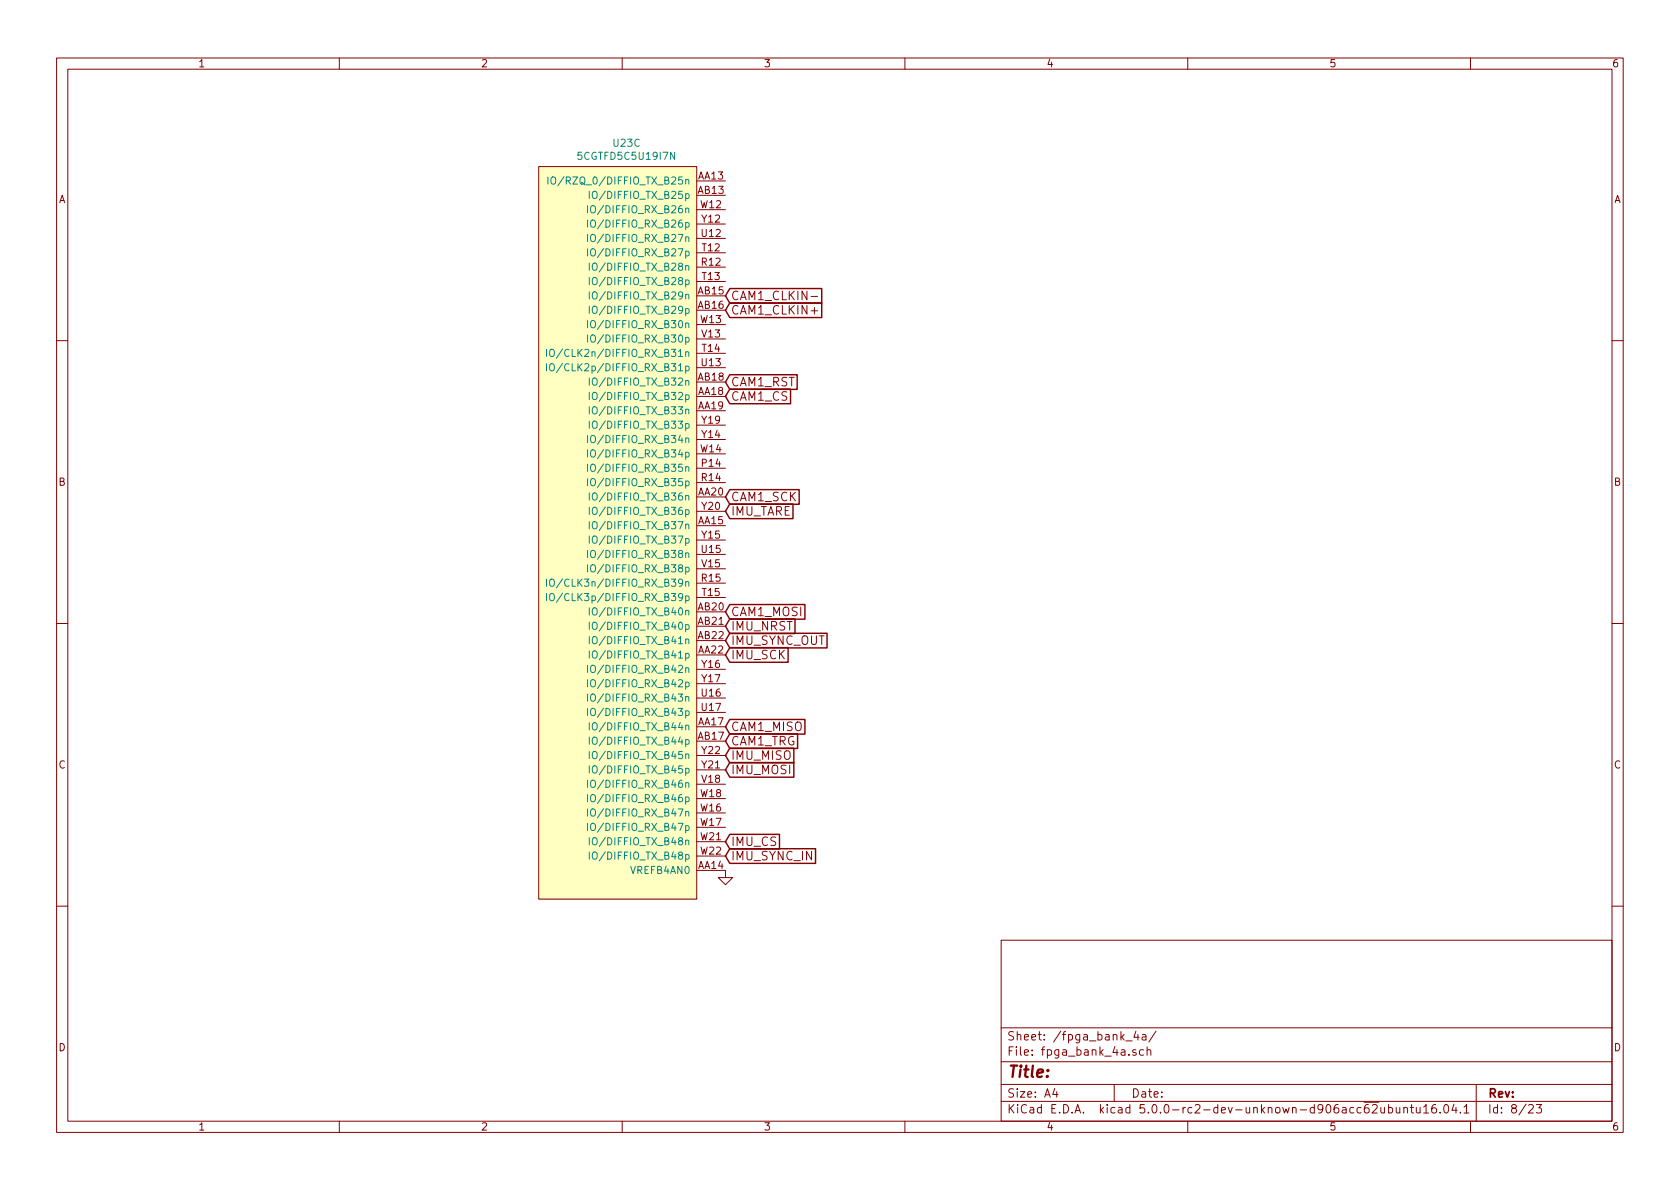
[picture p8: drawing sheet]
<svg xmlns="http://www.w3.org/2000/svg" width="297mm" height="210mm" viewBox="0 0 297 210" stroke-linecap="round" stroke-linejoin="round" font-family="sans-serif">
<g fill="none" stroke="#840000" stroke-width=".18">
<path d="M10 10.3h277v189.9h-277zM12 12.2h273v186.1h-273zM60 10.3v1.9M110 10.3v1.9M160 10.3v1.9M210 10.3v1.9M260 10.3v1.9M95.2 29.5h28v129.5h-28zM123.2 32h5.1M123.2 34.5h5.1M123.2 37.1h5.1M123.2 39.6h5.1"/>
<path d="M123.2 52.3h5.1M123.2 54.9h5.1M123.2 47.2h5.1M123.2 44.7h5.1M123.2 49.8h5.1M123.2 42.2h5.1M123.2 59.9h5.1M123.2 57.4h5.1M143.4 55h1.2M143.4 52.4h1.2M10 60.2h2M123.2 70.1h5.1"/>
<path d="M123.2 72.6h5.1M123.2 67.6h5.1M123.2 62.5h5.1M123.2 65h5.1M123.2 77.7h5.1M123.2 75.2h5.1M285 60.2h2M123.2 93h5.1M123.2 87.9h5.1M123.2 82.8h5.1M123.2 85.3h5.1M123.2 98h5.1"/>
<path d="M123.2 80.3h5.1M123.2 95.5h5.1M123.2 90.4h5.1M10 110.3h2M123.2 115.8h5.1M123.2 108.2h5.1M123.2 110.7h5.1M123.2 113.3h5.1M123.2 103.1h5.1M123.2 105.7h5.1M123.2 100.6h5.1M123.2 118.4h5.1"/>
<path d="M285 110.3h2M123.2 128.5h5.1M123.2 131.1h5.1M123.2 123.4h5.1M123.2 126h5.1M123.2 138.7h5.1M123.2 120.9h5.1M123.2 136.1h5.1M123.2 133.6h5.1M123.2 153.9h5.1v1.3h1.2l-1.2 1.3-1.3-1.3h1.3M123.2 143.8h5.1M123.2 146.3h5.1"/>
<path d="M123.2 141.2h5.1M123.2 148.8h5.1M123.2 151.4h5.1M10 160.2h2M177 166.3h108v32h-108zM285 160.2h2M60 198.3v1.9M110 198.3v1.9M160 198.3v1.9M177 194.8h108M177 191.8h108M177 187.8h108"/>
<path d="M177 181.8h108M186.5 192.5l-.4 1h1M186.8 193v1M197 191.8v3M199.1 184.1h1.1M200.8 185.7a.37 .37 0 0 0-.5 .1v.2l.5 .2 .1 .1-.2 .3-.4-.1M200.8 182.3l-.3 1.1h.9M201.2 182.9v1M202 183h.5l.1 .9M202.2 185.7l-.4-.1-.3 .3v.6l.3 .1 .4-.1M202.6 183.3l-.5 .1a.29 .29 0 0 0-.2 .2 .29 .29 0 0 0 .2 .3l.5-.1M202.8 185.7h.1a.37 .37 0 0 1 .6 .1v.8"/>
<path d="M202.8 185.1v1.5M204.4 182.3l-1.3 2M210 198.3v1.9M242.4 194.9h1.4M242.6 195.5l.3-.2h.3l.3 .5-.9 1h.9M244.1 195.8v.8a.37 .37 0 0 0 .7 .1M244.8 195.8v1M245.5 195.9l.4-.1 .3 .3v.6l-.3 .1-.4-.1M245.5 195.3v1.5M246.9 195.8v.9l.4 .1 .2-.1M247.5 195.8v1M248.2 196l.1-.1a.37 .37 0 0 1 .6 .1v.8"/>
<path d="M248.2 195.8v1M249.4 195.8h.5M249.6 195.3v1.3l.3 .2M250.4 195.8v.8a.39 .39 0 0 0 .7 .1M251.1 195.8v1M251.7 195.8l.4-.5v1.5M251.7 196.8h.9M253.8 195.3a.59 .59 0 0 0-.7 .7l.1 .7 .2 .1 .5-.1 .1-.5-.2-.2-.4-.1-.3 .3M254.6 196.7v.1M255.4 195.5l.2-.2a.81 .81 0 0 1 .6 .6 .81 .81 0 0 1-.3 .8l-.1 .1a.79 .79 0 0 1-.4-1.3zM257.1 195.2l-.4 1.1h.9M257.4 195.8v1"/>
<path d="M258.2 196.7v.1M258.9 195.8l.4-.5v1.5M258.9 196.8h.8M260 198.3v1.9M261 191.8v6.5M270.3 195.5l.2-.2h.3l.3 .5-.9 1h.9M271.6 195.3h.9l-.4 .6 .4 .1v.7l-.2 .1-.7-.1"/>
</g>
<path d="M95.2 29.5h28v129.5h-28z" fill="#ffffc2" stroke="#ffffc2" stroke-width=".18"/>
<g fill="none" stroke="#008484" stroke-width=".18">
<path d="M96.9 31.3v1.3M97.5 31.5a.45 .45 0 0 1 .7 0 .88 .88 0 0 1-.3 1.1l-.3-.1a1.07 1.07 0 0 1-.1-1zM99.7 31.2l-1.1 1.7M103.9 36.4v1.2M103.9 38.9v1.3M104.2 33.8v1.3M104.5 36.5l.2-.1a.47 .47 0 0 1 .6 .4l-.1 .7-.2 .1h-.4a1 1 0 0 1-.1-1.1zM104.6 39l.1-.1a.47 .47 0 0 1 .6 .4l-.1 .7-.2 .2-.4-.1a.93 .93 0 0 1 0-1.1zM104.8 34l.2-.2a.47 .47 0 0 1 .6 .5l-.1 .6-.2 .2-.4-.1a1 1 0 0 1-.1-1zM103.9 41.4v1.3M103.9 44v1.3M103.9 56.7v1.3"/>
<path d="M103.9 59.2v1.3M104.2 46.5v1.3M104.2 49.1v1.2M104.2 51.6v1.3M104.2 54.1v1.3M104.5 44.2l.2-.2a.47 .47 0 0 1 .6 .4l-.1 .7-.2 .2-.4-.1a1 1 0 0 1-.1-1zM104.5 41.6l.2-.2a.47 .47 0 0 1 .6 .5l-.1 .6-.2 .2h-.4a1 1 0 0 1-.1-1.1zM104.5 59.4l.2-.2a.47 .47 0 0 1 .6 .5l-.1 .6-.2 .2-.4-.1a1 1 0 0 1-.1-1zM104.6 56.8l.1-.1a.47 .47 0 0 1 .6 .4l-.1 .7-.2 .2-.4-.1a.93 .93 0 0 1 0-1.1zM104.8 51.8l.2-.2a.47 .47 0 0 1 .6 .4l-.1 .7-.2 .2-.4-.1a1 1 0 0 1-.1-1zM104.8 46.7l.2-.2a.47 .47 0 0 1 .6 .5l-.1 .6-.2 .2-.4-.1a1 1 0 0 1-.1-1zM104.8 49.2l.2-.1a.47 .47 0 0 1 .6 .4l-.1 .7-.2 .1h-.4a1 1 0 0 1-.1-1.1z"/>
<path d="M104.9 54.2l.1-.1a.47 .47 0 0 1 .6 .5l-.1 .6-.2 .2h-.4a.93 .93 0 0 1 0-1.2zM96.6 61.8v1.2M96.6 64.3v1.3M97.2 61.9l.3-.1a.45 .45 0 0 1 .5 .4v.4l-.2 .4h-.4a1.07 1.07 0 0 1-.2-1.1zM97.2 64.5l.3-.2a.45 .45 0 0 1 .5 .4v.4l-.2 .4h-.4a1.07 1.07 0 0 1-.2-1zM99.5 61.7l-1.1 1.6M99.5 64.3l-1.1 1.6M103.9 77v1.3M103.9 79.5v1.3M104.2 66.8v1.3M104.2 69.4v1.3M104.2 71.9v1.3"/>
<path d="M104.2 74.5v1.2M104.5 77.2l.2-.2a.47 .47 0 0 1 .6 .4l-.1 .7-.2 .2-.4-.1a1 1 0 0 1-.1-1zM104.6 79.6l.1-.1a.47 .47 0 0 1 .6 .5l-.1 .6-.2 .2h-.4a.93 .93 0 0 1 0-1.2zM104.8 69.6l.2-.2a.47 .47 0 0 1 .6 .4l-.1 .7-.2 .2-.4-.1a1 1 0 0 1-.1-1zM104.8 67l.2-.2a.47 .47 0 0 1 .6 .5l-.1 .6-.2 .2h-.4a1 1 0 0 1-.1-1.1zM104.8 74.6l.2-.1a.47 .47 0 0 1 .6 .4l-.1 .7-.2 .1h-.4a1 1 0 0 1-.1-1.1zM104.9 72l.1-.1a.47 .47 0 0 1 .6 .5l-.1 .6-.2 .2-.4-.1a.93 .93 0 0 1 0-1.1zM103.9 82.1v1.3M103.9 84.6v1.3M103.9 97.3v1.3M103.9 99.9v1.2M104.2 87.2v1.2"/>
<path d="M104.2 89.7v1.3M104.2 92.2v1.3M104.2 94.8v1.3M104.5 82.3l.2-.2a.47 .47 0 0 1 .6 .4l-.1 .7-.2 .2-.4-.1a1 1 0 0 1-.1-1zM104.5 84.8l.2-.2a.47 .47 0 0 1 .6 .5l-.1 .6-.2 .2-.4-.1a1 1 0 0 1-.1-1zM104.6 97.4l.1-.1a.47 .47 0 0 1 .6 .5l-.1 .6-.2 .2-.4-.1a.93 .93 0 0 1 0-1.1zM104.8 92.4l.2-.2a.47 .47 0 0 1 .6 .5l-.1 .6-.2 .2h-.4a1 1 0 0 1-.1-1.1zM104.8 87.3l.2-.1a.47 .47 0 0 1 .6 .4l-.1 .7-.2 .1h-.4a1 1 0 0 1-.1-1.1zM104.8 95l.2-.2a.47 .47 0 0 1 .6 .4l-.1 .7-.2 .2-.4-.1a1 1 0 0 1-.1-1zM104.8 89.9l.2-.2a.47 .47 0 0 1 .6 .4l-.1 .7-.2 .2-.4-.1a1 1 0 0 1-.1-1zM96.6 102.4v1.3M96.6 104.9v1.3"/>
<path d="M97.2 102.6l.3-.2a.45 .45 0 0 1 .5 .4v.4l-.2 .4h-.4a1.07 1.07 0 0 1-.2-1zM97.2 105.1l.3-.2a.45 .45 0 0 1 .5 .5v.4l-.2 .4h-.4a1.07 1.07 0 0 1-.2-1.1zM99.5 102.4l-1.1 1.6M99.5 104.9l-1.1 1.6M103.9 117.6v1.3M104.2 107.5v1.3M104.2 110v1.3M104.2 112.6v1.2M104.2 115.1v1.3M104.5 100l.2-.1a.47 .47 0 0 1 .6 .4l-.1 .7-.2 .1h-.4a1 1 0 0 1-.1-1.1zM104.5 117.8l.2-.2a.47 .47 0 0 1 .6 .5l-.1 .6-.2 .2h-.4a1 1 0 0 1-.1-1.1zM104.8 115.3l.2-.2a.47 .47 0 0 1 .6 .4l-.1 .7-.2 .2-.4-.1a1 1 0 0 1-.1-1z"/>
<path d="M104.8 110.2l.2-.2a.47 .47 0 0 1 .6 .5l-.1 .6-.2 .2-.4-.1a1 1 0 0 1-.1-1zM104.8 112.7l.2-.1a.47 .47 0 0 1 .6 .4l-.1 .7-.2 .1h-.4a1 1 0 0 1-.1-1.1zM104.9 107.6l.1-.1a.47 .47 0 0 1 .6 .4l-.1 .7-.2 .2-.4-.1a.93 .93 0 0 1 0-1.1zM103.9 120.2v1.3M103.9 122.7v1.3M103.9 125.3v1.2M103.9 138v1.2M104.2 127.8v1.3M104.2 130.3v1.3M104.2 132.9v1.3M104.2 135.4v1.3M104.5 122.9l.2-.2a.47 .47 0 0 1 .6 .5l-.1 .6-.2 .2-.4-.1a1 1 0 0 1-.1-1z"/>
<path d="M104.5 125.4l.2-.1a.47 .47 0 0 1 .6 .4l-.1 .7-.2 .1h-.4a1 1 0 0 1-.1-1.1zM104.5 120.4l.2-.2a.47 .47 0 0 1 .6 .4l-.1 .7-.2 .2-.4-.1a1 1 0 0 1-.1-1zM104.6 138h.1a.47 .47 0 0 1 .6 .4l-.1 .7-.2 .1h-.4a.93 .93 0 0 1 0-1.2zM104.8 128l.2-.2a.47 .47 0 0 1 .6 .4l-.1 .7-.2 .2-.4-.1a1 1 0 0 1-.1-1zM104.8 133.1l.2-.2a.47 .47 0 0 1 .6 .4l-.1 .7-.2 .2-.4-.1a1 1 0 0 1-.1-1zM104.9 130.4l.1-.1a.47 .47 0 0 1 .6 .5l-.1 .6-.2 .2h-.4a.93 .93 0 0 1 0-1.2zM104.9 135.5l.1-.1a.47 .47 0 0 1 .6 .5l-.1 .6-.2 .2-.4-.1a.93 .93 0 0 1 0-1.1zM103.9 140.5v1.3M103.9 143v1.3M103.9 145.6v1.3M104.2 148.1v1.3M104.2 150.7v1.2"/>
<path d="M104.5 143.2l.2-.2a.47 .47 0 0 1 .6 .5l-.1 .6-.2 .2h-.4a1 1 0 0 1-.1-1.1zM104.5 145.8l.2-.2a.47 .47 0 0 1 .6 .4l-.1 .7-.2 .2-.4-.1a1 1 0 0 1-.1-1zM104.5 140.7l.2-.2a.47 .47 0 0 1 .6 .4l-.1 .7-.2 .2-.4-.1a1 1 0 0 1-.1-1zM104.8 148.3l.2-.2a.47 .47 0 0 1 .6 .5l-.1 .6-.2 .2-.4-.1a1 1 0 0 1-.1-1zM104.8 150.8l.2-.1a.47 .47 0 0 1 .6 .4l-.1 .7-.2 .1h-.4a1 1 0 0 1-.1-1.1z"/>
</g>
<g fill="none" stroke="#840000" stroke-width=".25">
<path d="M129 53.6h16.3v2.6h-16.3l-.7-1.3zM129 51h16.3v2.6h-16.3l-.7-1.3zM129 68.8h10.8v2.6h-10.8l-.7-1.3zM129 66.3h11.9v2.6h-11.9l-.7-1.3zM129 86.6h12.3v2.6h-12.3l-.7-1.3zM129 89.1h11.2v2.6h-11.2l-.7-1.3zM129 106.9h13.3v2.6h-13.3l-.7-1.3zM129 109.4h11.6v2.6h-11.6l-.7-1.3zM129 112h17.2v2.6h-17.2l-.7-1.3zM129 114.5h10.3v2.6h-10.3l-.7-1.3zM129 129.8h12v2.6h-12l-.7-1.3zM129 134.8h11.4v2.6h-11.4l-.7-1.3z"/>
<path d="M129 132.3h11.4v2.6h-11.4l-.7-1.3zM129 127.2h13.3v2.6h-13.3l-.7-1.3zM129 150.1h15.2v2.6h-15.2l-.7-1.3zM129 147.5h8.8v2.6h-8.8l-.7-1.3z"/>
</g>
<text font-size="2.8" fill="#840000" x="178" y="190.5">Title:</text>
<g font-size="2.1" fill="#840000">
<text x="129.2" y="53.1">CAM1_CLKIN-</text>
<text x="129.2" y="55.6">CAM1_CLKIN+</text>
<text x="129.2" y="70.9">CAM1_CS</text>
<text x="129.2" y="68.3">CAM1_RST</text>
<text x="129.2" y="88.6">CAM1_SCK</text>
<text x="129.2" y="91.2">IMU_TARE</text>
<text x="129.2" y="109">CAM1_MOSI</text>
<text x="129.2" y="111.5">IMU_NRST</text>
<text x="129.2" y="114">IMU_SYNC_OUT</text>
<text x="129.2" y="116.6">IMU_SCK</text>
<text x="129.2" y="131.8">CAM1_TRG</text>
<text x="129.2" y="129.3">CAM1_MISO</text>
<text x="129.2" y="136.9">IMU_MOSI</text>
<text x="129.2" y="134.4">IMU_MISO</text>
<text x="129.2" y="149.6">IMU_CS</text>
<text x="129.2" y="152.1">IMU_SYNC_IN</text>
<text x="178" y="184">Sheet: /fpga_bank_4a/</text>
<text x="178" y="186.7">File: fpga_bank_4a.sch</text>
<text x="178" y="196.9">KiCad E.D.A. kicad 5.0.0-rc2-dev-unknown-d906acc62ubuntu16.04.1</text>
<text x="178" y="194.1">Size: A4</text>
<text x="200" y="194.1">Date:</text>
<text x="263" y="194.1">Rev:</text>
<text x="263" y="196.9">Id: 8/23</text>
</g>
<g font-size="1.8" fill="#840000">
<text x="35" y="11.9">1</text>
<text x="85" y="11.9">2</text>
<text x="135" y="11.9">3</text>
<text x="185" y="11.9">4</text>
<text x="235" y="11.9">5</text>
<text x="285" y="11.9">6</text>
<text x="10.4" y="35.9">A</text>
<text x="123.5" y="31.7">AA13</text>
<text x="123.5" y="34.3">AB13</text>
<text x="285.4" y="35.9">A</text>
<text x="123.9" y="36.8">W12</text>
<text x="124.1" y="41.9">U12</text>
<text x="124.2" y="39.4">Y12</text>
<text x="124.1" y="47">R12</text>
<text x="124.2" y="44.4">T12</text>
<text x="123.5" y="52.1">AB15</text>
<text x="124.2" y="49.5">T13</text>
<text x="123.5" y="54.6">AB16</text>
<text x="123.9" y="57.1">W13</text>
<text x="124.2" y="59.7">V13</text>
<text x="124.1" y="64.8">U13</text>
<text x="124.2" y="62.2">T14</text>
<text x="123.5" y="69.8">AA18</text>
<text x="123.5" y="67.3">AB18</text>
<text x="123.5" y="72.4">AA19</text>
<text x="124.2" y="77.5">Y14</text>
<text x="124.2" y="74.9">Y19</text>
<text x="123.9" y="80">W14</text>
<text x="124.2" y="82.5">P14</text>
<text x="10.4" y="85.9">B</text>
<text x="123.5" y="87.6">AA20</text>
<text x="124.1" y="85.1">R14</text>
<text x="285.4" y="85.9">B</text>
<text x="123.5" y="92.7">AA15</text>
<text x="124.2" y="95.2">Y15</text>
<text x="124.2" y="90.2">Y20</text>
<text x="124.1" y="97.8">U15</text>
<text x="124.2" y="100.3">V15</text>
<text x="123.5" y="107.9">AB20</text>
<text x="124.1" y="102.9">R15</text>
<text x="124.2" y="105.4">T15</text>
<text x="123.5" y="110.5">AB21</text>
<text x="123.5" y="113">AB22</text>
<text x="123.5" y="115.6">AA22</text>
<text x="124.2" y="118.1">Y16</text>
<text x="124.1" y="123.2">U16</text>
<text x="124.1" y="125.7">U17</text>
<text x="124.2" y="120.6">Y17</text>
<text x="123.5" y="128.3">AA17</text>
<text x="123.5" y="130.8">AB17</text>
<text x="10.4" y="135.9">C</text>
<text x="124.2" y="135.9">Y21</text>
<text x="124.2" y="133.3">Y22</text>
<text x="285.4" y="135.9">C</text>
<text x="123.9" y="143.5">W16</text>
<text x="123.9" y="141">W18</text>
<text x="124.2" y="138.4">V18</text>
<text x="123.9" y="146">W17</text>
<text x="123.9" y="148.6">W21</text>
<text x="123.5" y="153.7">AA14</text>
<text x="123.9" y="151.1">W22</text>
<text x="10.4" y="185.9">D</text>
<text x="285.4" y="185.9">D</text>
<text x="35" y="199.9">1</text>
<text x="85" y="199.9">2</text>
<text x="135" y="199.9">3</text>
<text x="185" y="199.9">4</text>
<text x="235" y="199.9">5</text>
<text x="285" y="199.9">6</text>
</g>
<g font-size="1.8" fill="#008484">
<text x="102.6" y="28.3">5CGTFD5C5U19I7N</text>
<text x="108.5" y="26">U23C</text>
<text x="99.3" y="32.6">IO/RZQ_0/DIFFIO_TX_B25n</text>
<text x="105.5" y="35.2">IO/DIFFIO_TX_B25p</text>
<text x="105.3" y="37.7">IO/DIFFIO_RX_B26n</text>
<text x="105.3" y="40.3">IO/DIFFIO_RX_B26p</text>
<text x="105.3" y="45.3">IO/DIFFIO_RX_B27p</text>
<text x="105.3" y="42.8">IO/DIFFIO_RX_B27n</text>
<text x="105.5" y="47.9">IO/DIFFIO_TX_B28n</text>
<text x="105.5" y="53">IO/DIFFIO_TX_B29n</text>
<text x="105.5" y="50.4">IO/DIFFIO_TX_B28p</text>
<text x="105.3" y="58">IO/DIFFIO_RX_B30n</text>
<text x="105.5" y="55.5">IO/DIFFIO_TX_B29p</text>
<text x="99.1" y="63.1">IO/CLK2n/DIFFIO_RX_B31n</text>
<text x="99.1" y="65.7">IO/CLK2p/DIFFIO_RX_B31p</text>
<text x="105.3" y="60.6">IO/DIFFIO_RX_B30p</text>
<text x="105.5" y="70.7">IO/DIFFIO_TX_B32p</text>
<text x="105.5" y="68.2">IO/DIFFIO_TX_B32n</text>
<text x="105.5" y="73.3">IO/DIFFIO_TX_B33n</text>
<text x="105.5" y="75.8">IO/DIFFIO_TX_B33p</text>
<text x="105.3" y="83.4">IO/DIFFIO_RX_B35n</text>
<text x="105.3" y="80.9">IO/DIFFIO_RX_B34p</text>
<text x="105.3" y="78.4">IO/DIFFIO_RX_B34n</text>
<text x="105.3" y="86">IO/DIFFIO_RX_B35p</text>
<text x="105.5" y="88.5">IO/DIFFIO_TX_B36n</text>
<text x="105.5" y="93.6">IO/DIFFIO_TX_B37n</text>
<text x="105.5" y="91.1">IO/DIFFIO_TX_B36p</text>
<text x="105.3" y="98.7">IO/DIFFIO_RX_B38n</text>
<text x="105.3" y="101.2">IO/DIFFIO_RX_B38p</text>
<text x="105.5" y="96.1">IO/DIFFIO_TX_B37p</text>
<text x="99.1" y="103.8">IO/CLK3n/DIFFIO_RX_B39n</text>
<text x="99.1" y="106.3">IO/CLK3p/DIFFIO_RX_B39p</text>
<text x="105.5" y="108.8">IO/DIFFIO_TX_B40n</text>
<text x="105.5" y="111.4">IO/DIFFIO_TX_B40p</text>
<text x="105.5" y="113.9">IO/DIFFIO_TX_B41n</text>
<text x="105.3" y="119">IO/DIFFIO_RX_B42n</text>
<text x="105.5" y="116.5">IO/DIFFIO_TX_B41p</text>
<text x="105.3" y="124.1">IO/DIFFIO_RX_B43n</text>
<text x="105.3" y="121.5">IO/DIFFIO_RX_B42p</text>
<text x="105.3" y="126.6">IO/DIFFIO_RX_B43p</text>
<text x="105.5" y="129.2">IO/DIFFIO_TX_B44n</text>
<text x="105.5" y="131.7">IO/DIFFIO_TX_B44p</text>
<text x="105.5" y="136.8">IO/DIFFIO_TX_B45p</text>
<text x="105.5" y="134.2">IO/DIFFIO_TX_B45n</text>
<text x="105.3" y="139.3">IO/DIFFIO_RX_B46n</text>
<text x="105.3" y="141.9">IO/DIFFIO_RX_B46p</text>
<text x="105.3" y="144.4">IO/DIFFIO_RX_B47n</text>
<text x="105.3" y="146.9">IO/DIFFIO_RX_B47p</text>
<text x="105.5" y="149.5">IO/DIFFIO_TX_B48n</text>
<text x="105.5" y="152">IO/DIFFIO_TX_B48p</text>
<text x="111.7" y="154.6">VREFB4AN0</text>
</g>
</svg>
